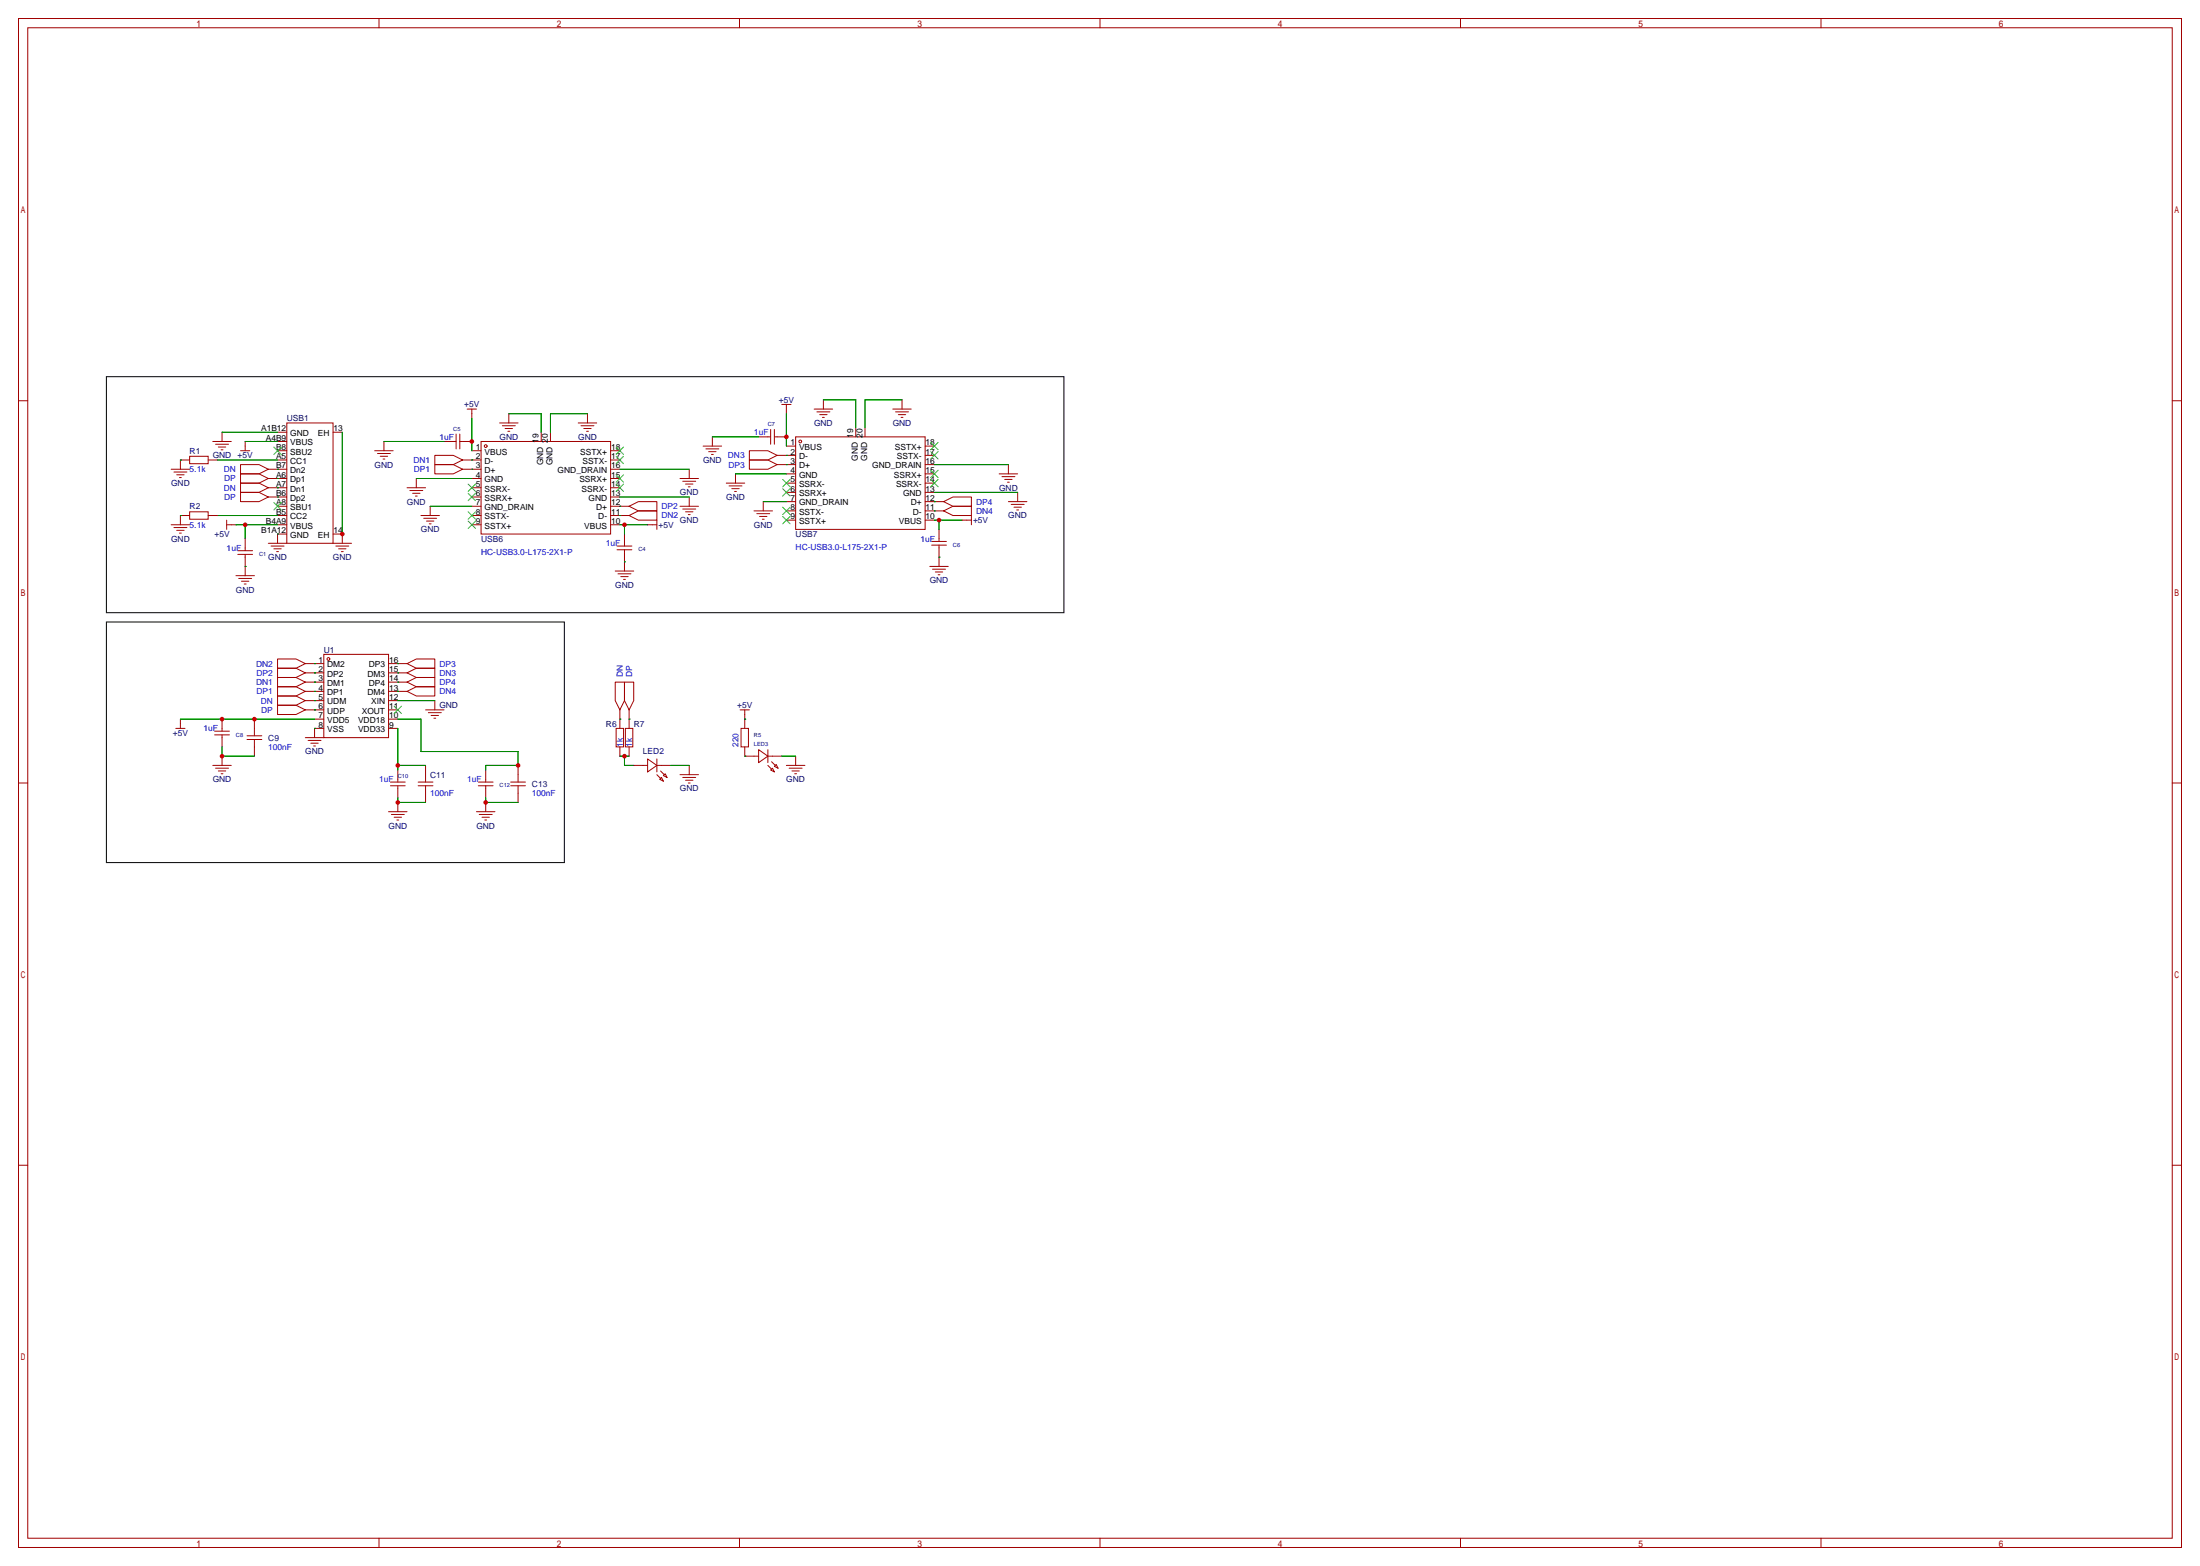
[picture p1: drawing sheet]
<svg xmlns="http://www.w3.org/2000/svg" width="604mm" height="430mm" viewBox="0 0 604 430" stroke-linecap="round" stroke-linejoin="round" font-family="sans-serif">
<g fill="none" stroke="#a10000" stroke-width=".27">
<path d="M5.1 5.1h593.8v419.6h-593.8zM7.6 7.6h588.8v414.5h-588.8zM104.1 5.1v2.5M203 5.1v2.5M302 5.1v2.5M401 5.1v2.5M500 5.1v2.5M5.1 110h2.5M61 118.6v2.6M76.2 118.6h2.5M78.7 116.1h12.7v33h-12.7zM91.4 118.6h2.6"/>
<path d="M125.2 119.1v4.1M126.2 119.1v4.1M128.3 112.3h2.5M129.5 112.3v2.5M137.2 116.1h5M137.9 116.8h3.6M138.7 117.6h2M139.4 118.4h.6M139.7 113.5v2.6M148.6 118.6v2.6M151.1 118.6v2.6M158.7 116.1h5.1"/>
<path d="M159.5 116.8h3.6M160.3 117.6h2M161 118.4h.5M161.3 113.5v2.6M195.6 119.9v2.5M208.3 119.9h3.3M211.6 117.9v4M212.6 117.9v4M212.6 119.9h3.3M214.6 111h2.6M215.9 111v2.5M218.4 119.9h35.6v25.4h-35.6z"/>
<path d="M223.5 112.3h5.1M224.3 113h3.5M225 113.8h2.1M225.8 114.6h.5M226.1 109.7v2.6M234.9 117.3v2.6M237.5 117.3v2.6M245.1 112.3h5.1M245.9 113h3.5M246.6 113.8h2.1M247.4 114.6h.5M247.6 109.7v2.6"/>
<path d="M596.4 110h2.5M47 128.8h5.1M47.8 129.5h3.5M48.5 130.3h2M49.3 131.1h.5M52.1 125.2h5v2.1h-5zM52.1 126.2h-2.6v2.6M57.1 126.2h2.6M58.4 121.2h5.1M59.2 121.9h3.5M59.9 122.7h2.1M60.7 123.4h.5"/>
<path d="M66 130h5.1l2.6 1.3-2.6 1.3h-5.1zM66 135.1h5.1l2.6 1.3-2.6 1.3h-5.1zM66 127.5h5.1l2.6 1.3-2.6 1.2h-5.1zM66 132.6h5.1l2.6 1.3-2.6 1.2h-5.1zM66 123.7h2.6M67.3 121.2v2.5M73.7 128.8h5M73.7 131.3h5M73.7 133.9h5M73.7 136.4h5M76.2 121.2h2.5M76.2 123.7h2.5"/>
<path d="M76.2 126.2h2.5M76.2 138.9h2.5M102.9 123.7h5M103.6 124.5h3.6M104.4 125.2h2M105.2 126h.5M105.4 121.2v2.5M111.8 133.9h5M112.5 134.6h3.6M113.3 135.4h2M114 136.1h.6M114.3 131.3v2.6"/>
<path d="M118.1 138.9v2.6M119.4 127.5h5.1l2.5 1.3-2.5 1.2h-5.1zM119.4 125h5.1l2.5 1.2-2.5 1.3h-5.1zM121.9 121.2h3.3M126.2 121.2h3.3M127 126.2h5.1M127 128.8h5.1M129.5 123.7h2.6M129.5 131.3h2.6M129.5 133.9h2.6M129.5 136.4h2.6M129.5 138.9h2.6"/>
<path d="M132.1 121.2h35.5v25.4h-35.5zM167.6 123.7h2.6M167.6 126.2h2.6M167.6 128.8h2.6M167.6 131.3h2.6M167.6 133.9h2.6M167.6 136.4h2.6M167.6 138.9h5.1M172.7 138.9l2.6-1.2h5v2.5h-5zM186.7 131.3h5.1M186.7 138.9h5.1M187.5 132.1h3.5"/>
<path d="M187.5 139.7h3.5M188.2 132.8h2M189 133.6h.5M189.2 128.8v2.5M189.2 136.4v2.5M193 122.4h5.1M193.8 123.2h3.6M194.6 124h2M195.3 124.7h.5M199.4 132.6h5.1M200.2 133.3h3.5M200.9 134.1h2"/>
<path d="M201.7 134.9h.5M201.9 130v2.6M205.7 126.2h5.1l2.6 1.3-2.6 1.3h-5.1zM205.7 123.7h5.1l2.6 1.3-2.6 1.2h-5.1zM209.5 137.7v2.5M213.4 125h5M213.4 127.5h5M215.9 122.4h2.5M215.9 130h2.5M215.9 132.6h2.5M215.9 135.1h2.5M215.9 137.7h2.5"/>
<path d="M254 122.4h2.5M254 125h2.5M254 127.5h2.5M254 130h2.5M254 132.6h2.5M254 135.1h2.5M254 137.7h5.1M259.1 137.7l2.5-1.3h5.1v2.5h-5.1zM274.3 130h5.1M275.1 130.8h3.5M275.8 131.6h2.1M276.6 132.3h.5"/>
<path d="M276.9 137.7h5M276.9 127.5v2.5M277.6 138.4h3.6M278.4 139.2h2M279.1 140h.6M279.4 135.1v2.6M47 144h5.1M47.8 144.8h3.5M48.5 145.5h2M49.3 146.3h.5M52.1 140.5h5v2h-5zM52.1 141.5h-2.6v2.5"/>
<path d="M57.1 141.5h2.6M62.2 144h2.6M62.2 142.7v2.6M64.8 158h5M65.3 152.1h4M65.3 151.1h4M65.5 158.8h3.6M66.3 159.5h2M67.3 147.8v3.3M67.3 152.1v5.9M73.7 149.1h5M74.4 149.9h3.6"/>
<path d="M75.2 150.6h2M75.9 151.4h.6M76.2 141.5h2.5M76.2 144h2.5M78.7 146.6h-2.5v2.5M91.4 146.6h2.6v2.5M91.4 149.1h5.1M92.2 149.9h3.6M93 150.6h2M93.7 151.4h.5M115.6 141.5h5M116.3 142.2h3.6"/>
<path d="M117.1 143h2M117.9 143.8h.5M129.5 141.5h2.6M129.5 144h2.6M167.6 141.5h5.1M167.6 144h2.6M168.9 156.7h5.1M169.4 149.9h4.1M169.4 150.9h4.1M169.7 157.5h3.5M170.4 158.2h2.1M171.2 159h.5"/>
<path d="M171.4 146.6v3.3M171.4 150.9v5.8M172.7 141.5l2.6-1.3h5v2.5h-5zM177.8 144h2.5M180.3 142.7v2.6M188.2 140.5h2M189 141.2h.5M207 140.2h5.1M207.8 141h3.5M208.5 141.7h2.1M209.3 142.5h.5M215.9 140.2h2.5"/>
<path d="M215.9 142.7h2.5M254 140.2h5.1M254 142.7h2.5M255.3 155.4h5M255.8 149.6h4M255.8 148.6h4M256 156.2h3.6M256.8 157h2M257.6 157.7h.5M257.8 145.3v3.3M257.8 149.6v5.8M259.1 140.2l2.5-1.3h5.1v2.6h-5.1z"/>
<path d="M264.2 142.7h2.5M266.7 141.5v2.5M67.1 160.3h.5M88.9 179.6h17.8v22.8h-17.8zM48.3 199.9h2.5M49.5 197.4v2.5M61 197.4v3.3M69.8 197.4v4.5M76.2 188.5h5.1l2.5 1.2-2.5 1.3h-5.1zM76.2 183.4h5.1l2.5 1.3-2.5 1.2h-5.1zM76.2 185.9h5.1l2.5 1.3-2.5 1.3h-5.1zM76.2 180.8h5.1l2.5 1.3-2.5 1.3h-5.1z"/>
<path d="M76.2 191h5.1l2.5 1.3-2.5 1.2h-5.1zM76.2 193.5h5.1l2.5 1.3-2.5 1.3h-5.1zM83.8 182.1h5.1M83.8 184.7h5.1M83.8 187.2h5.1M83.8 189.7h5.1M83.8 192.3h5.1M83.8 194.8h5.1M86.4 197.4h2.5M88.9 199.9h-2.5v2.5M106.7 182.1h5.1M106.7 184.7h5.1"/>
<path d="M106.7 187.2h5.1M106.7 189.7h5.1M106.7 192.3h2.5M106.7 194.8h2.5M106.7 197.4h2.5M106.7 199.9h2.5M111.8 182.1l2.5-1.3h5.1v2.6h-5.1zM111.8 187.2l2.5-1.3h5.1v2.6h-5.1zM111.8 184.7l2.5-1.3h5.1v2.5h-5.1zM111.8 189.7l2.5-1.2h5.1v2.5h-5.1zM116.8 194.8h5.1M117.6 195.6h3.6"/>
<path d="M118.4 196.3h2M119.1 197.1h.5M119.4 192.3v2.5M168.9 187.2h2.5v5.1l-1.2 2.5-1.3-2.5zM169.2 199.9h2v5.1h-2zM170.2 194.8v5.1M171.4 187.2h2.6v5.1l-1.3 2.5-1.3-2.5zM171.7 199.9h2v5.1h-2zM172.7 194.8v5.1M203.2 194.8h2.5M203.5 199.9h2v5.1h-2zM204.5 194.8v5.1"/>
<path d="M5.1 214.9h2.5M58.4 210.1h5.1M58.9 201.7h4.1M58.9 200.7h4.1M59.2 210.8h3.5M59.9 211.6h2.1M60.7 212.3h.5M61 201.7v3.3M61 207.5v2.6M67.8 201.9h4.1M67.8 202.9h4.1M69.8 202.9v4.6"/>
<path d="M83.8 202.4h5.1M84.6 203.2h3.5M85.3 204h2.1M86.1 204.7h.5M107.2 215.6h4.1M107.2 214.6h4.1M109.2 211.3v3.3M109.2 215.6v3.3M114.8 215.6h4.1M114.8 214.6h4.1M116.8 210.1v4.5M116.8 215.6v4.6"/>
<path d="M131.3 215.6h4.1M131.3 214.6h4.1M133.3 211.3v3.3M133.3 215.6v3.3M140.2 215.6h4.1M140.2 214.6h4.1M142.2 210.1v4.5M142.2 215.6v4.6M170.2 205v2.5M172.7 205v2.5M174 210.1h3.8M177.8 208.3l2.5 1.8-2.5 1.7z"/>
<path d="M180.3 208.3v3.5M180.3 210.1h3.8M180.3 212.6l1.1 1M181.1 213.9l.5-.5 .5 1zM181.4 211.6l1 1M182.1 212.9l.5-.6 .5 1.1zM186.7 212.6h5.1M187.5 213.4h3.5M188.2 214.1h2M189 214.9h.5M189.2 210.1v2.5M204.5 205v2.5h3.8"/>
<path d="M208.3 205.7l2.5 1.8-2.5 1.8zM210.8 210.1l1 1M210.8 207.5h3.8M210.8 205.7v3.6M211.6 211.3l.5-.5 .5 1zM211.8 209l1.1 1.1M212.6 210.3l.5-.5 .5 1zM215.9 210.1h5.1M216.7 210.8h3.5M217.4 211.6h2.1M218.2 212.3h.5M218.4 207.5v2.6"/>
<path d="M596.4 214.9h2.5M106.7 222.8h5.1M107.4 223.5h3.6M108.2 224.3h2M109 225h.5M109.2 220.2v2.6M130.8 222.8h5.1M131.6 223.5h3.5M132.3 224.3h2.1M133.1 225h.5M133.3 220.2v2.6M5.1 319.8h2.5"/>
<path d="M596.4 319.8h2.5M104.1 422.1v2.6M203 422.1v2.6M302 422.1v2.6M401 422.1v2.6M500 422.1v2.6"/>
<circle cx="133.3" cy="122.4" r=".38"/>
<circle cx="219.7" cy="121.2" r=".38"/>
<circle cx="90.2" cy="180.8" r=".38"/>
</g>
<g fill="none" stroke="#3c3" stroke-width=".27">
<path d="M75.2 122.7l2 2M75.2 137.9l2 2.1M77.2 122.7l-2 2M77.2 137.9l-2 2.1M128.5 132.8l2.1 2.1M128.5 135.4l2.1 2M130.6 132.8l-2.1 2.1M130.6 135.4l-2.1 2M169.2 132.8l2 2.1M169.2 130.3l2 2M169.2 125.2l2 2.1M169.2 122.7l2 2"/>
<path d="M171.2 132.8l-2 2.1M171.2 130.3l-2 2M171.2 125.2l-2 2.1M171.2 122.7l-2 2M214.9 131.6l2 2M214.9 134.1l2 2M214.9 139.2l2 2M216.9 131.6l-2 2M216.9 134.1l-2 2M216.9 139.2l-2 2M255.5 131.6l2.1 2M255.5 129l2.1 2.1"/>
<path d="M255.5 124l2.1 2M255.5 121.4l2.1 2M257.6 131.6l-2.1 2M257.6 129l-2.1 2.1M257.6 124l-2.1 2M257.6 121.4l-2.1 2M128.5 140.5l2.1 2M128.5 143l2.1 2M130.6 140.5l-2.1 2M130.6 143l-2.1 2M214.9 141.7l2 2.1M216.9 141.7l-2 2.1"/>
<path d="M108.2 193.8l2 2M110.2 193.8l-2 2"/>
</g>
<g fill="none" stroke="#008700" stroke-width=".27">
<path d="M61 118.6h15.2M94 118.6v28M129.5 114.8v8.9M139.7 113.5h8.9v5.1M161.3 113.5h-10.2v5.1M195.6 119.9h12.7M215.9 113.5v8.9M226.1 109.7h8.8v7.6M247.6 109.7h-10.1v7.6M49.5 126.2h.1M59.7 126.2h16.5M67.3 121.2h8.9"/>
<path d="M76.2 131.3h.1M76.2 136.4h.1M76.2 128.8h.1M76.2 133.9h.1M105.4 121.2h16.5M114.3 131.3h15.2M118.1 138.9h11.4M129.5 126.2h.1M129.5 128.8h.1M170.2 138.9h.1M170.2 128.8h19M170.2 136.4h19"/>
<path d="M201.9 130h14M209.5 137.7h6.4M215.9 125h.1M215.9 127.5h.1M256.5 137.7h.1M256.5 127.5h20.4M256.5 135.1h22.9M49.5 141.5h.1M59.7 141.5h16.5M64.8 144h11.4M67.3 155.4h.1M67.3 144v3.8"/>
<path d="M76.2 146.6h.1M170.2 141.5h.1M170.2 144h7.6M171.4 154.2h.1M171.4 144v2.6M256.5 140.2h.1M256.5 142.7h7.7M257.8 152.9h.1M257.8 142.7v2.6M49.5 197.4h36.9M86.4 189.7h.1M86.4 184.7h.1"/>
<path d="M86.4 187.2h.1M86.4 182.1h.1M86.4 192.3h.1M86.4 194.8h.1M86.4 199.9h.1M109.2 182.1h.1M109.2 187.2h.1M109.2 184.7h.1M109.2 189.7h.1M109.2 192.3h10.2M109.2 197.4h6.4v8.8h26.6v3.9h-8.9v1.2M109.2 199.9v11.4"/>
<path d="M170.2 197.4h.1M172.7 197.4h.1M204.5 197.4h.1M61 205v2.5h8.8M109.2 218.9v1.3h7.6M109.2 210.1h7.6M133.3 218.9v1.3h8.9M170.2 207.5h2.5M171.4 207.5v2.6h2.6M184.1 210.1h5.1M204.5 207.5h.1M214.6 207.5h3.8"/>
</g>
<path d="M29.2 103.4h262.9v64.7h-262.9zM29.2 170.7h125.7v66h-125.7z" fill="none" stroke="#000" stroke-width=".27"/>
<g fill="#c00">
<circle cx="67.3" cy="144" r=".63"/>
<circle cx="94" cy="146.6" r=".63"/>
<circle cx="61" cy="197.4" r=".63"/>
<circle cx="69.9" cy="197.4" r=".63"/>
<circle cx="171.5" cy="144" r=".63"/>
<circle cx="129.5" cy="121.2" r=".63"/>
<circle cx="257.8" cy="142.7" r=".63"/>
<circle cx="215.9" cy="119.9" r=".63"/>
<circle cx="61" cy="207.5" r=".63"/>
<circle cx="109.2" cy="220.2" r=".63"/>
<circle cx="133.4" cy="220.2" r=".63"/>
<circle cx="109.2" cy="210.1" r=".63"/>
<circle cx="142.2" cy="210.1" r=".63"/>
<circle cx="171.5" cy="207.5" r=".63"/>
</g>
<g font-size="2.3" fill="#000080">
<text x="127.5" y="111.8">+5V</text>
<text x="213.8" y="110.5">+5V</text>
<text x="78.7" y="115.6">USB1</text>
<text x="223.5" y="116.9">GND</text>
<text x="245.1" y="116.9">GND</text>
<text x="52.1" y="124.5">R1</text>
<text x="58.4" y="125.8">GND</text>
<text x="65.2" y="125.8">+5V</text>
<text x="137.1" y="120.7">GND</text>
<text x="158.7" y="120.7">GND</text>
<text x="102.8" y="128.3">GND</text>
<text x="193" y="127">GND</text>
<text x="47" y="133.4">GND</text>
<text x="186.7" y="135.9">GND</text>
<text x="199.4" y="137.2">GND</text>
<text x="274.3" y="134.7">GND</text>
<text x="52.1" y="139.7">R2</text>
<text x="111.7" y="138.5">GND</text>
<text x="186.7" y="143.6">GND</text>
<text x="267.2" y="143.6">+5V</text>
<text x="276.8" y="142.3">GND</text>
<text x="47" y="148.6">GND</text>
<text x="58.9" y="147.4">+5V</text>
<text x="115.5" y="146.1">GND</text>
<text x="132.1" y="148.6">USB6</text>
<text x="180.8" y="144.8">+5V</text>
<text x="207" y="144.8">GND</text>
<text x="218.4" y="147.4">USB7</text>
<text x="73.6" y="153.7">GND</text>
<text x="91.4" y="153.7">GND</text>
<text x="168.9" y="161.3">GND</text>
<text x="255.2" y="160.1">GND</text>
<text x="64.7" y="162.6">GND</text>
<text x="88.9" y="179.1">U1</text>
<text x="120.6" y="194.4">GND</text>
<text x="202.4" y="194.4">+5V</text>
<text x="47.4" y="202">+5V</text>
<text x="73.7" y="203.2">C9</text>
<text x="166.4" y="199.4">R6</text>
<text x="174" y="199.4">R7</text>
<text x="83.8" y="207.1">GND</text>
<text x="176.5" y="207.1">LED2</text>
<text x="58.4" y="214.7">GND</text>
<text x="118.1" y="213.4">C11</text>
<text x="146" y="215.9">C13</text>
<text x="215.9" y="214.7">GND</text>
<text x="186.7" y="217.2">GND</text>
<text x="106.7" y="227.4">GND</text>
<text x="130.8" y="227.4">GND</text>
</g>
<g font-size="2.3">
<text x="71.7" y="118.4">A1B12</text>
<text x="79.7" y="119.7">GND</text>
<text x="87.3" y="119.7">EH</text>
<text x="91.6" y="118.4">13</text>
<text x="73" y="120.9">A4B9</text>
<text x="75.8" y="123.5">B8</text>
<text x="79.7" y="122.2">VBUS</text>
<text x="79.7" y="124.7">SBU2</text>
<text x="130.7" y="123.5">1</text>
<text x="133" y="124.7">VBUS</text>
<text x="147.9" y="121.5" transform="rotate(-90 147.9 121.5)">19</text>
<text x="150.4" y="121.5" transform="rotate(-90 150.4 121.5)">20</text>
<text x="159.3" y="124.7">SSTX+</text>
<text x="167.8" y="123.5">18</text>
<text x="217" y="122.2">1</text>
<text x="217" y="124.7">2</text>
<text x="219.4" y="123.5">VBUS</text>
<text x="234.2" y="120.2" transform="rotate(-90 234.2 120.2)">19</text>
<text x="236.8" y="120.2" transform="rotate(-90 236.8 120.2)">20</text>
<text x="245.7" y="123.5">SSTX+</text>
<text x="254.1" y="124.7">17</text>
<text x="254.1" y="122.2">18</text>
<text x="75.8" y="126">A5</text>
<text x="75.8" y="128.5">B7</text>
<text x="75.8" y="131.1">A6</text>
<text x="79.7" y="127.3">CC1</text>
<text x="79.7" y="129.8">Dn2</text>
<text x="130.7" y="126">2</text>
<text x="130.7" y="128.5">3</text>
<text x="130.7" y="131.1">4</text>
<text x="133" y="127.3">D-</text>
<text x="133" y="129.8">D+</text>
<text x="149.1" y="127.7" transform="rotate(-90 149.1 127.7)">GND</text>
<text x="151.7" y="127.7" transform="rotate(-90 151.7 127.7)">GND</text>
<text x="153.1" y="129.8">GND_DRAIN</text>
<text x="159.9" y="127.3">SSTX-</text>
<text x="167.8" y="131.1">15</text>
<text x="167.8" y="128.5">16</text>
<text x="167.8" y="126">17</text>
<text x="217" y="127.3">3</text>
<text x="217" y="129.8">4</text>
<text x="219.4" y="126">D-</text>
<text x="219.4" y="128.5">D+</text>
<text x="219.4" y="131.1">GND</text>
<text x="235.5" y="126.4" transform="rotate(-90 235.5 126.4)">GND</text>
<text x="238" y="126.4" transform="rotate(-90 238 126.4)">GND</text>
<text x="239.5" y="128.5">GND_DRAIN</text>
<text x="245.4" y="131.1">SSRX+</text>
<text x="246.3" y="126">SSTX-</text>
<text x="254.1" y="129.8">15</text>
<text x="254.1" y="127.3">16</text>
<text x="75.8" y="133.6">A7</text>
<text x="75.8" y="136.2">B6</text>
<text x="79.7" y="132.4">Dp1</text>
<text x="79.7" y="134.9">Dn1</text>
<text x="79.7" y="137.4">Dp2</text>
<text x="130.7" y="133.6">5</text>
<text x="130.7" y="136.2">6</text>
<text x="133" y="132.4">GND</text>
<text x="133" y="134.9">SSRX-</text>
<text x="133" y="137.4">SSRX+</text>
<text x="159.1" y="132.4">SSRX+</text>
<text x="159.6" y="134.9">SSRX-</text>
<text x="161.6" y="137.4">GND</text>
<text x="167.8" y="136.2">13</text>
<text x="167.8" y="133.6">14</text>
<text x="217" y="132.4">5</text>
<text x="217" y="134.9">6</text>
<text x="217" y="137.4">7</text>
<text x="219.4" y="133.6">SSRX-</text>
<text x="219.4" y="136.2">SSRX+</text>
<text x="246" y="133.6">SSRX-</text>
<text x="247.9" y="136.2">GND</text>
<text x="254.1" y="137.4">12</text>
<text x="254.1" y="134.9">13</text>
<text x="254.1" y="132.4">14</text>
<text x="73" y="143.8">B4A9</text>
<text x="75.8" y="138.7">A8</text>
<text x="75.8" y="141.2">B5</text>
<text x="79.7" y="140">SBU1</text>
<text x="79.7" y="142.5">CC2</text>
<text x="130.7" y="138.7">7</text>
<text x="130.7" y="141.2">8</text>
<text x="130.7" y="143.8">9</text>
<text x="133" y="140">GND_DRAIN</text>
<text x="133" y="142.5">SSTX-</text>
<text x="163.7" y="140">D+</text>
<text x="164.3" y="142.5">D-</text>
<text x="167.8" y="143.8">10</text>
<text x="167.8" y="141.2">11</text>
<text x="167.8" y="138.7">12</text>
<text x="217" y="140">8</text>
<text x="217" y="142.5">9</text>
<text x="219.4" y="138.7">GND_DRAIN</text>
<text x="219.4" y="141.2">SSTX-</text>
<text x="219.4" y="143.8">SSTX+</text>
<text x="246.8" y="143.8">VBUS</text>
<text x="250" y="138.7">D+</text>
<text x="250.6" y="141.2">D-</text>
<text x="254.1" y="142.5">10</text>
<text x="254.1" y="140">11</text>
<text x="71.7" y="146.3">B1A12</text>
<text x="79.7" y="145.1">VBUS</text>
<text x="79.7" y="147.6">GND</text>
<text x="87.3" y="147.6">EH</text>
<text x="91.6" y="146.3">14</text>
<text x="133" y="145.1">SSTX+</text>
<text x="160.4" y="145.1">VBUS</text>
<text x="87.5" y="181.9">1</text>
<text x="87.5" y="184.4">2</text>
<text x="89.8" y="183.2">DM2</text>
<text x="89.8" y="185.7">DP2</text>
<text x="100.9" y="185.7">DM3</text>
<text x="101.3" y="183.2">DP3</text>
<text x="106.8" y="184.4">15</text>
<text x="106.8" y="181.9">16</text>
<text x="87.5" y="187">3</text>
<text x="87.5" y="189.5">4</text>
<text x="89.8" y="188.2">DM1</text>
<text x="89.8" y="190.8">DP1</text>
<text x="100.9" y="190.8">DM4</text>
<text x="101.3" y="188.2">DP4</text>
<text x="106.8" y="189.5">13</text>
<text x="106.8" y="187">14</text>
<text x="87.5" y="192">5</text>
<text x="87.5" y="194.6">6</text>
<text x="87.5" y="197.1">7</text>
<text x="89.8" y="193.3">UDM</text>
<text x="89.8" y="195.9">UDP</text>
<text x="99.3" y="195.9">XOUT</text>
<text x="101.9" y="193.3">XIN</text>
<text x="106.8" y="197.1">10</text>
<text x="106.8" y="194.6">11</text>
<text x="106.8" y="192">12</text>
<text x="87.5" y="199.7">8</text>
<text x="89.8" y="198.4">VDD5</text>
<text x="89.8" y="200.9">VSS</text>
<text x="98.3" y="200.9">VDD33</text>
<text x="98.3" y="198.4">VDD18</text>
<text x="106.8" y="199.7">9</text>
</g>
<g font-size="2.3" fill="#00f">
<text x="207" y="119.4">1uF</text>
<text x="120.6" y="120.7">1uF</text>
<text x="199.9" y="125.8">DN3</text>
<text x="52.1" y="129.6">5.1k</text>
<text x="61.4" y="129.6">DN</text>
<text x="113.5" y="127">DN1</text>
<text x="113.6" y="129.6">DP1</text>
<text x="200" y="128.3">DP3</text>
<text x="61.4" y="134.7">DN</text>
<text x="61.6" y="132.1">DP</text>
<text x="61.6" y="137.2">DP</text>
<text x="181.6" y="139.7">DP2</text>
<text x="181.6" y="142.3">DN2</text>
<text x="268" y="138.5">DP4</text>
<text x="268" y="141">DN4</text>
<text x="52.1" y="144.8">5.1k</text>
<text x="166.4" y="149.9">1uF</text>
<text x="252.7" y="148.6">1uF</text>
<text x="62.2" y="151.2">1uF</text>
<text x="132.1" y="152.2">HC-USB3.0-L175-2X1-P</text>
<text x="218.4" y="150.9">HC-USB3.0-L175-2X1-P</text>
<text x="70.3" y="182.9">DN2</text>
<text x="70.4" y="185.5">DP2</text>
<text x="120.6" y="182.9">DP3</text>
<text x="120.6" y="185.5">DN3</text>
<text x="171" y="185.9" transform="rotate(-90 171 185.9)">DN</text>
<text x="173.5" y="185.9" transform="rotate(-90 173.5 185.9)">DP</text>
<text x="70.3" y="188">DN1</text>
<text x="70.4" y="190.5">DP1</text>
<text x="120.6" y="188">DP4</text>
<text x="120.6" y="190.5">DN4</text>
<text x="71.6" y="193.1">DN</text>
<text x="71.7" y="195.6">DP</text>
<text x="55.9" y="200.7">1uF</text>
<text x="73.7" y="205.8">100nF</text>
<text x="171" y="205" transform="rotate(-90 171 205)">1k</text>
<text x="173.5" y="205" transform="rotate(-90 173.5 205)">1k</text>
<text x="202.7" y="205" transform="rotate(-90 202.7 205)">220</text>
<text x="104.1" y="214.7">1uF</text>
<text x="128.3" y="214.7">1uF</text>
<text x="118.1" y="218.5">100nF</text>
<text x="146" y="218.5">100nF</text>
</g>
<g font-size="1.6" fill="#000080">
<text x="124.5" y="118.3">C5</text>
<text x="210.8" y="117">C7</text>
<text x="71.1" y="152.6">C1</text>
<text x="175.3" y="151.3">C4</text>
<text x="261.6" y="150.1">C6</text>
<text x="64.8" y="202.1">C8</text>
<text x="207" y="202.1">R5</text>
<text x="207" y="204.7">LED3</text>
<text x="109.2" y="213.6">C10</text>
<text x="137.2" y="216.1">C12</text>
</g>
</svg>
